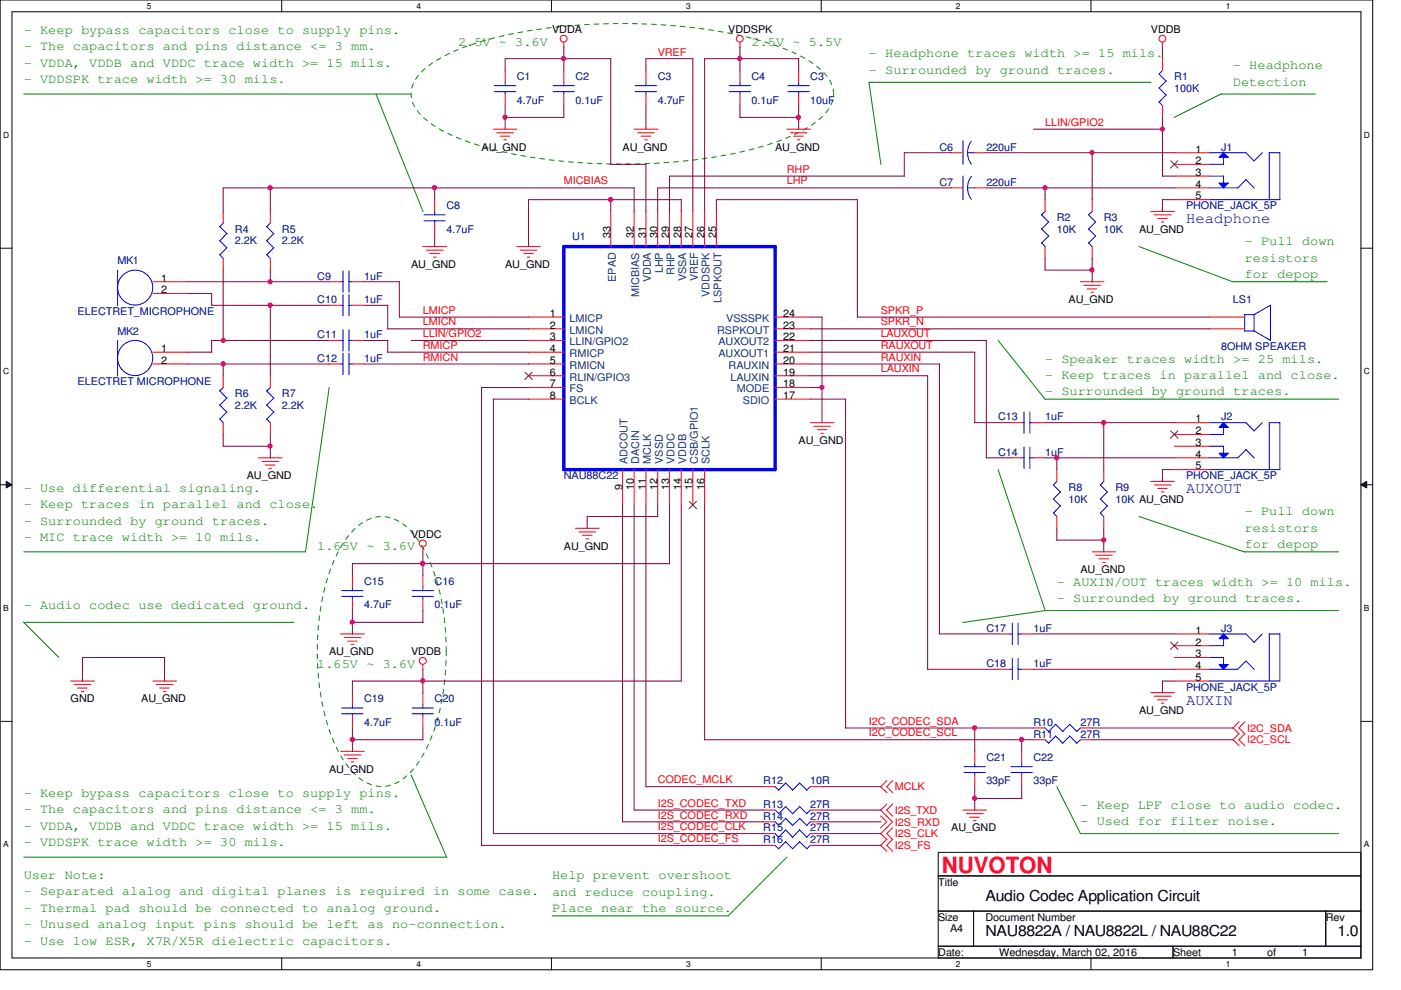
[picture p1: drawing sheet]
<svg xmlns="http://www.w3.org/2000/svg" width="297mm" height="210mm" viewBox="0 0 297 210" stroke-linecap="round" stroke-linejoin="round" font-family="sans-serif">
<path d="M0 0h291v205.6h-291zM2.5 2.5h286v200.6h-286z" fill="none" stroke="#000" stroke-width=".21"/>
<g fill="#fff">
<path d="M31.1 .3h1v2h-1z"/>
<path d="M31.1 203.4h1v2h-1z"/>
</g>
<path d="M59.7 0v2.5M59.7 203.1v2.5" fill="none" stroke="#000" stroke-width=".21"/>
<g fill="#fff">
<path d="M88.3 .3h1v2h-1z"/>
<path d="M88.3 203.4h1v2h-1z"/>
</g>
<path d="M116.9 0v2.5M116.9 203.1v2.5" fill="none" stroke="#000" stroke-width=".21"/>
<g fill="#fff">
<path d="M145.5 .3h1v2h-1z"/>
<path d="M145.5 203.4h1v2h-1z"/>
</g>
<path d="M174.1 0v2.5M174.1 203.1v2.5" fill="none" stroke="#000" stroke-width=".21"/>
<g fill="#fff">
<path d="M202.7 .3h1v2h-1z"/>
<path d="M202.7 203.4h1v2h-1z"/>
</g>
<path d="M231.3 0v2.5M231.3 203.1v2.5" fill="none" stroke="#000" stroke-width=".21"/>
<g fill="#fff">
<path d="M259.9 .3h1v2h-1z"/>
<path d="M259.9 203.4h1v2h-1z"/>
<path d="M.7 27.6h1.2v1.9h-1.2z"/>
<path d="M289.2 27.6h1.2v1.9h-1.2z"/>
<path d="M.7 77.7h1.2v2h-1.2z"/>
<path d="M289.2 77.7h1.2v2h-1.2z"/>
</g>
<path d="M0 52.6h2.5M288.5 52.6h2.5" fill="none" stroke="#000" stroke-width=".21"/>
<g fill="#fff">
<path d="M.7 127.8h1.1v2h-1.1z"/>
<path d="M289.2 127.8h1.1v2h-1.1z"/>
</g>
<path d="M0 102.8h2.5M1.3 102.1l1.2 .7-1.2 .7zM288.5 102.8l1.3-.7v1.4zM288.5 102.8h2.5" fill="none" stroke="#000" stroke-width=".21"/>
<path d="M1.3 102.1l1.2 .7-1.2 .7zM288.5 102.8l1.3-.7v1.4z" fill="#000"/>
<g fill="#fff">
<path d="M.7 178h1.1v2h-1.1z"/>
<path d="M289.2 178h1.1v2h-1.1z"/>
</g>
<path d="M0 153h2.5M288.5 153h2.5M198.9 180.7h89.6v22.4h-89.6zM198.9 185.7h89.6M198.9 193.2h89.6M206.4 193.2v7.4M281.1 193.2v7.4M198.9 200.6h89.6M248.7 200.6v2.5" fill="none" stroke="#000" stroke-width=".21"/>
<g fill="none" stroke="#008000" stroke-width=".21">
<path d="M5 19.9h82.2M79.7 19.9l10 25M244 17.4h-59.8l2.6 17.5M258.9 19.9h20M258.9 19.9l-9.9 5M241.5 52.3l19.9 7.5M261.4 59.7h20M211.6 72.2l10 12.5M69.8 82.1l-5 34.9M211.6 99.6l10 29.9M221.6 84.6h62.2M5 117h59.8"/>
<path d="M241.5 109.5l22.4 7.6M263.9 117h19.9M5 131.9l7.5 7.5M5 132h57.3M283.8 129.5h-62.2l-17.5 2.5M87.2 164.3l7.5 17.5-89.7-.1M224.1 166.8l5 10M229.1 176.7h54.7M166.9 181.7l-12.5 12.5h-37.4"/>
</g>
<path d="M89.8 14.8a34.3 34.3 0 0 1 13.8-6.4 121.4 121.4 0 0 1 56.7 0 34.4 34.4 0 0 1 13.8 6.4 6.3 6.3 0 0 1 2.2 7.2 13.2 13.2 0 0 1-6.2 5.7 67.6 67.6 0 0 1-22.8 6.2 122.3 122.3 0 0 1-43.7-2.5 34.4 34.4 0 0 1-13.8-6.4 6.3 6.3 0 0 1-2.2-7.2l.5-1zM75.3 112a7.5 7.5 0 0 1 11.2 0 26.2 26.2 0 0 1 6.4 12.4 55.6 55.6 0 0 1-1.2 31.4 18.6 18.6 0 0 1-7.3 10 7.4 7.4 0 0 1-9.1-1.5 26.2 26.2 0 0 1-6.4-12.4 55.8 55.8 0 0 1 1.3-31.4 22.3 22.3 0 0 1 5.1-8.5z" fill="none" stroke="#008000" stroke-width=".21" stroke-dasharray="1 1 1 1 1 1 1 1"/>
<g fill="none" stroke="#f00" stroke-width=".21">
<path d="M119.5 9v1M136.9 14.9v2.5M136.9 19.9v2.5M156.9 9v1M246.5 9v1M246.5 12.4v2.5M104.6 27.4h5M105.3 28.2h3.6M106 28.9h2.1M106.8 29.6h.6M134.4 27.4h5.1M135.2 28.2h3.5"/>
<path d="M135.9 28.9h2.1M136.7 29.6h.5M166.8 27.4h5M167.6 28.2h3.5M168.3 28.9h2M169.1 29.6h.5M201.7 32.4h2.5M206.7 32.4h2.4M246.5 22.4v2.5M32.4 59.7h7.5M47.3 44.8v2.5M47.3 54.8v2.5"/>
<path d="M57.3 44.8v2.5M57.3 54.8v2.5M69.8 59.7h2.4M74.7 59.7h2.5M89.7 52.3h5M90.4 53h3.5M91.1 53.8h2M91.9 54.5h.6M92.2 42.3v2.5M92.2 47.3v2.5M109.6 52.3h5M110.3 53h3.5"/>
<path d="M111 53.8h2.1M111.8 54.5h.5M129.5 44.8v7.5M134.4 44.8v7.5M136.9 44.8v7.5M139.4 44.8v7.5M141.9 44.8v7.5M144.4 44.8v7.5M146.9 44.8v7.5M149.4 44.8v7.5M151.9 44.8v7.5M221.6 42.3v2.5"/>
<path d="M221.6 52.3v2.5M229.1 59.7h5M231.6 42.3v2.5M231.6 52.3v2.5M244 44.8h5M244.7 45.6h3.6M245.4 46.3h2.1M246.2 47.1h.6M32.4 62.2h7.5M47.3 79.7v2.5M69.8 64.7h2.4M69.8 72.2h2.4"/>
<path d="M74.7 64.7h2.5M74.7 72.2h2.5M112.1 67.2h7.4M112.1 69.7h7.4M112.1 72.2h7.4M112.1 74.7h7.4M112.1 77.2h7.4M112.1 79.7h7.4M164.3 67.2h7.5M164.3 69.7h7.5M164.3 72.2h7.5M164.3 74.7h7.5"/>
<path d="M164.3 77.2h7.5M164.3 79.7h7.5M229.8 60.5h3.5M230.5 61.3h2M231.3 62h.5M256.5 67.2h7.4M256.5 69.7h7.4M47.3 89.6v2.5M54.8 97.1h5M55.5 97.8h3.6M56.3 98.6h2M57.1 99.3h.5"/>
<path d="M112.1 82.2h7.4M112.1 84.6h7.4M132 99.6v7.5M134.4 99.6v7.5M136.9 99.6v7.5M139.4 99.6v7.5M141.9 99.6v7.5M144.4 99.6v7.5M146.9 99.6v7.5M149.4 99.6v7.5M164.3 82.2h7.5M164.3 84.6h7.5"/>
<path d="M171.8 89.6h5M172.5 90.4h3.6M173.3 91.1h2M174 91.9h.6M214.1 89.6h2.5M219.1 89.6h2.5M89.7 116v1.1M122 112h5M122.8 112.8h3.5M123.5 113.5h2M124.2 114.3h.6M231.6 117h5"/>
<path d="M232.3 117.7h3.5M233 118.5h2M233.8 119.3h.5M244 102.1h5M244.7 102.8h3.6M245.4 103.5h2.1M246.2 104.3h.6M72.2 134.4h5.1M73 135.2h3.5M73.7 135.9h2M74.5 136.7h.5M89.7 122v2.5"/>
<path d="M89.7 127v2.5M15 144.4h5M15.7 145.1h3.6M16.4 145.9h2.1M17.2 146.6h.6M32.4 144.4h5M33.1 145.1h3.6M33.9 145.9h2M34.7 146.6h.5M72.2 159.3h5.1M89.7 140.9v1M206.7 159.3v2.5"/>
<path d="M216.6 159.3v2.5M219.1 154.3h2.5M229.1 154.3h2.5M244 146.9h5M244.7 147.6h3.6M245.4 148.4h2.1M246.2 149.1h.6M262.7 153l-1.3 1.3 1.3 1.3M262.7 155.5l-1.3 1.3 1.3 1.3M263.9 153l-1.2 1.3 1.2 1.3M263.9 155.5l-1.2 1.3 1.2 1.3M73 160.1h3.5"/>
<path d="M73.7 160.8h2M74.5 161.5h.5M161.8 171.7h2.5M161.8 179.2h2.5M171.8 171.7h2.5M171.8 179.2h2.5M186.7 173l1.3 1.2-1.3 1.4M188 165.5l-1.3 1.3 1.3 1.3M188 175.5l-1.3 1.2 1.3 1.3M188 177.9l-1.3 1.3 1.3 1.3M188 170.5l-1.3 1.2 2.5 2.5-1.2 1.4M189.3 165.5l-1.3 1.3 1.3 1.3"/>
<path d="M189.3 175.5l-1.3 1.2 1.3 1.3M189.3 177.9l-1.3 1.3 1.3 1.3M189.3 170.5l-1.3 1.2 1.3 1.4M204.2 171.7h5M204.9 172.5h3.5M205.6 173.3h2M206.4 174h.5M206.7 164.3v2.5M216.6 164.3v2.5"/>
<circle cx="119.5" cy="8.2" r=".72"/>
<circle cx="156.8" cy="8.2" r=".72"/>
<circle cx="246.5" cy="8.2" r=".72"/>
<circle cx="89.6" cy="115.2" r=".74"/>
<circle cx="89.6" cy="140.1" r=".74"/>
</g>
<g fill="none" stroke="#00f" stroke-width=".21">
<path d="M134.7 18.2h4.5M134.7 19.4h4.5M136.9 17.4v.8M136.9 19.4v.5M245.7 18.6l1.5 1.6M245.7 15.7l1.5 1.5M246.5 14.9l-.8 .8M247.3 17.1l-1.6 1.6M204.2 29.8v5M205.1 32.4l.3 1.5 .5 .9M205.1 32.4h1.6M205.9 29.9l-.5 .9-.3 1.6"/>
<path d="M245.7 21.6l.8 .8M247.3 20.1l-1.6 1.6M24.9 57.3v7.5M46.6 54l.7 .8M46.6 51l1.5 1.5M46.6 48l1.5 1.5M47.4 47.2l-.8 .8M48.1 52.5l-1.5 1.5M48.1 49.5l-1.5 1.6M56.5 54l.8 .8M56.5 51l1.5 1.5M56.5 48l1.5 1.5"/>
<path d="M57.4 47.2l-.8 .8M58.1 52.5l-1.5 1.5M58.1 49.5l-1.5 1.6M72.2 59.7h.6M72.7 57.4v4.6M74 59.7h.7M74 57.4v4.6M89.9 45.6h4.5M89.9 46.8h4.5M92.2 44.8v.8M92.2 46.8v.5M220.8 51.5l.8 .8"/>
<path d="M220.8 48.5l1.5 1.5M220.8 45.5l1.5 1.6M221.6 44.8l-.8 .8M222.4 50l-1.6 1.5M222.4 47l-1.6 1.6M230.8 51.5l.8 .8M230.8 48.5l1.5 1.5M230.8 45.5l1.5 1.6M231.6 44.8l-.8 .8M232.3 50l-1.5 1.5M232.3 47l-1.5 1.6M72.2 64.7h.6"/>
<path d="M72.2 72.2h.6M72.7 62.4v4.6M72.7 69.9v4.5M74 64.7h.7M74 72.2h.7M74 62.4v4.6M74 69.9v4.5M263.9 66.7v3.5M263.9 70.2h2M265.8 70.1l3.6 2.1M265.9 66.7v3.5M269.4 64.7v7.5"/>
<path d="M269.4 64.7l-3.5 2h-2M46.6 88.8l.7 .8M46.6 85.9l1.5 1.5M46.6 82.8l1.5 1.6M47.4 82.1l-.8 .8M48.1 87.3l-1.5 1.6M48.1 84.4l-1.5 1.5M216.6 89.6h.6M217.1 87.3v4.6M218.3 89.6h.8M218.4 87.3v4.6M87.4 125.2h4.5"/>
<path d="M87.4 126.4h4.5M89.7 124.5v.8M89.7 126.4v.6M221.5 154.3l.8 .8M223.8 153.5l1.5 1.6M223.8 153.6l-1.5 1.5M226.8 153.5l1.5 1.6M226.8 153.6l-1.5 1.5M229.1 154.3l-.8 .8M164.3 179.2l.8 .8M164.3 171.7l.8 .8M166.5 178.4l1.6 1.6"/>
<path d="M166.5 171l1.6 1.5M166.6 178.5l-1.5 1.5M166.6 171l-1.5 1.6M169.5 178.4l1.6 1.6M169.5 171l1.5 1.6 .8-.9M169.5 178.5l-1.5 1.5M169.5 171l-1.5 1.6M171.8 179.2l-.8 .8M204.4 162.6h4.5M204.4 163.8h4.5M206.7 161.8v.8M206.7 163.7v.6"/>
<path d="M214.3 162.6h4.6M214.3 163.8h4.6M216.6 161.8v.8M216.6 163.7v.6"/>
<circle cx="28.7" cy="61" r="3.7"/>
</g>
<path d="M119.5 52.3h44.8v47.3h-44.8z" fill="none" stroke="#00f" stroke-width=".72"/>
<path d="M111.3 78.9l1.6 1.6M112.8 78.9l-1.6 1.6M146.1 106.3l1.6 1.6M147.7 106.3l-1.6 1.6" fill="none" stroke="#804000" stroke-width=".21"/>
<path d="M258.4 33.4l1-1 1 1z" fill="#00f"/>
<path d="M258.4 33.4l1-1 1 1z" fill="none" stroke="#00f" stroke-width=".21"/>
<path d="M258.4 38.8h2l-1 1z" fill="#00f"/>
<g fill="none" stroke="#00f" stroke-width=".21">
<path d="M104.8 18.2h4.5M104.8 19.4h4.5M107.1 17.4v.8M107.1 19.4v.5M204.2 37.3v5M205.1 39.8l.3 1.6 .5 .8M205.1 39.8h1.6M205.9 37.4l-.5 .9-.3 1.5M256.4 32.4h7.8M256.4 37.3h3v1.5M256.4 34.8h3M258.4 38.8h2l-1 1z"/>
<path d="M259.4 33.4v1.5M264.1 32.3l1.8 1.8M264.2 38.1l1.7 1.8M264.2 38.1l-1.8 1.7h-6M267.6 32.4l-1.8 1.8M269.1 32.4h2.3M269.1 32.4v10M271.4 32.3v10h-15M72.2 77.2h.6M72.7 74.9v4.5M74 77.2h.7M74 74.9v4.5"/>
<path d="M56.5 88.8l.8 .8M56.5 85.9l1.5 1.5M56.5 82.8l1.5 1.6M57.4 82.1l-.8 .8M58.1 87.3l-1.5 1.6M58.1 84.4l-1.5 1.5M216.6 97.1h.6M217.1 94.8v4.5M218.3 97.1h.8M218.4 94.8v4.5M233.3 108.8l.7 .7M233.3 105.7l1.5 1.6"/>
<path d="M233.3 102.8l1.5 1.5M234.1 102l-.8 .8M234.8 107.2l-1.5 1.6M234.8 104.3l-1.5 1.5M72.4 125.2h4.6M72.4 126.4h4.6M74.7 124.5v.8M74.7 126.4v.6M214.1 134.4h.6M214.6 132.1v4.6M215.8 134.4h.8M215.9 132.1v4.6"/>
<path d="M72.4 150.1h4.6M72.4 151.3h4.6M74.7 149.4v.8M74.7 151.3v.5M221.5 156.8l.8 .8M223.8 156l1.5 1.6M223.8 156.1l-1.5 1.5M226.8 156l1.5 1.6M226.8 156.1l-1.5 1.5M229.1 156.8l-.8 .8M164.3 174.2l.8 .8M164.3 166.8l.8 .7"/>
<path d="M164.3 176.7l.8 .8M166.5 173.5l1.6 1.5M166.5 166l1.6 1.5M166.5 175.9l1.6 1.6M166.6 173.5l-1.5 1.5M166.6 166l-1.5 1.6M166.6 176l-1.5 1.5M169.5 173.5l1.5 1.5 .8-.8M169.5 166l1.6 1.5M169.5 175.9l1.6 1.6M169.5 173.5l-1.5 1.5M169.5 166l-1.5 1.6"/>
<path d="M169.5 176l-1.5 1.5M171.8 166.8l-.8 .8M171.8 176.7l-.8 .8"/>
</g>
<g fill="none" stroke="#f00" stroke-width=".21">
<path d="M107.1 14.9v2.5M107.1 19.9v2.5M201.7 39.8h2.5M206.7 39.8h2.4M249 32.4h7.5M249 34.8h7.5M249 37.3h7.5M249 39.8h7.5M249 42.3h7.5M57.3 79.7v2.5M69.8 77.2h2.4M74.7 77.2h2.5"/>
<path d="M57.3 89.6v2.5M214.1 97.1h2.5M219.1 97.1h2.5M234 99.6v2.5M234 109.5v2.5M74.7 122v2.5M74.7 127v2.5M211.6 134.4h2.5M216.6 134.4h2.5M74.7 146.9v2.5M74.7 151.8v2.5M219.1 156.8h2.5"/>
<path d="M229.1 156.8h2.5M161.8 174.2h2.5M161.8 166.8h2.5M161.8 176.7h2.5M171.8 174.2h2.5M171.8 166.8h2.5M171.8 176.7h2.5"/>
</g>
<path d="M248.2 34.1l1.6 1.5M249.7 34.1l-1.5 1.5" fill="none" stroke="#804000" stroke-width=".21"/>
<path d="M259.4 134.4l1 1h-2z" fill="#00f"/>
<path d="M259.4 134.4l1 1h-2z" fill="none" stroke="#00f" stroke-width=".21"/>
<path d="M258.4 140.9h2l-1 1z" fill="#00f"/>
<g fill="none" stroke="#00f" stroke-width=".21">
<path d="M117.3 18.2h4.5M117.3 19.4h4.5M119.5 17.4v.8M119.5 19.4v.5M223.3 108.8l.8 .7M223.3 105.7l1.5 1.6M223.3 102.8l1.5 1.5M224.1 102l-.8 .8M224.9 107.2l-1.6 1.6M224.9 104.3l-1.6 1.5M256.4 134.4h7.8M256.4 139.4h3"/>
<path d="M256.4 136.9h3M259.4 135.4v1.5M259.4 139.4v1.5M264.1 134.4l1.8 1.8M267.6 134.4l-1.8 1.8M269.1 134.4h2.3M269.1 134.4v10M271.4 134.4v10h-15M256.4 141.9h6l1.8-1.8 1.7 1.8M258.4 140.9h2l-1 1z"/>
</g>
<path d="M119.5 14.9v2.5M119.5 19.9v2.5M224.1 99.6v2.5M224.1 109.5v2.5M249 134.4h7.5M249 136.9h7.5M249 139.4h7.5M249 141.9h7.5M249 144.4h7.5" fill="none" stroke="#f00" stroke-width=".21"/>
<path d="M248.2 136.1l1.6 1.6M249.7 136.1l-1.5 1.6" fill="none" stroke="#804000" stroke-width=".21"/>
<path d="M259.4 89.6l1 1h-2z" fill="#00f"/>
<path d="M259.4 89.6l1 1h-2z" fill="none" stroke="#00f" stroke-width=".21"/>
<path d="M258.4 96.1h2l-1 1z" fill="#00f"/>
<g fill="none" stroke="#00f" stroke-width=".21">
<path d="M154.6 18.2h4.5M154.6 19.4h4.5M156.9 17.4v.8M156.9 19.4v.5M167 18.2h4.6M167 19.4h4.6M169.3 17.4v.8M169.3 19.4v.5M24.9 72.2v7.5M256.4 89.6h7.8M256.4 94.6h3M256.4 92.1h3"/>
<path d="M258.4 96.1h2l-1 1zM259.4 90.6v1.6M259.4 94.6v1.5M264.1 89.6l1.7 1.8 1.8-1.8M264.2 95.3l1.7 1.8M264.2 95.3l-1.8 1.8h-6M269.1 89.6h2.3M269.1 89.6v10M271.4 89.6v10h-15M214.6 139.6v4.5M215.9 139.6v4.5M87.4 150.1h4.5"/>
<path d="M87.4 151.3h4.5M89.7 149.4v.8M89.7 151.3v.5M214.1 141.9h.6M215.8 141.9h.8"/>
<circle cx="28.7" cy="75.9" r="3.7"/>
</g>
<g fill="none" stroke="#f00" stroke-width=".21">
<path d="M156.9 14.9v2.5M156.9 19.9v2.5M169.3 14.9v2.5M169.3 19.9v2.5M32.4 74.7h7.5M32.4 77.2h7.5M249 89.6h7.5M249 92.1h7.5M249 94.6h7.5M249 97.1h7.5M249 99.6h7.5M89.7 146.9v2.5"/>
<path d="M89.7 151.8v2.5M211.6 141.9h2.5M216.6 141.9h2.5"/>
</g>
<path d="M248.2 91.4l1.6 1.5M249.7 91.4l-1.5 1.5" fill="none" stroke="#804000" stroke-width=".21"/>
<g fill="none" stroke="#800040" stroke-width=".21">
<path d="M119.5 9.9v5.1M129.5 12.4v22.5M129.5 12.4h-22.4v2.6M136.9 12.4h10v32.5M136.9 12.4v2.6M156.9 9.9v5.1M169.3 15l.1-2.6h-20v32.5M246.5 9.9v2.6M57.3 39.8v5.1M92.2 39.8v2.6M107.1 22.4v5M107.1 24.9h12.5"/>
<path d="M119.5 22.4v2.5M129.5 34.8h7.5l-.1 10.1M136.9 22.4v5M156.9 22.4v2.5h12.5M169.3 22.4v5M191.8 37.3h-49.9v7.6M201.7 32.4h-10v5M201.7 39.8h-62.3v5.1M209.1 39.8h39.9M209.1 32.4h39.9M219.1 27.4h27.4M221.6 39.8v2.6"/>
<path d="M231.6 32.4v10M246.5 24.9v12.5M246.5 37.3h2.5M39.9 59.7h29.9M47.3 44.9v-5.1h87.2l-.1 5.1M47.3 57.3v14.9M57.3 57.3v2.5M77.2 59.7h7.5M84.7 59.7v7.6M92.2 49.8v2.5M129.5 42.3v2.6M144.4 42.3v2.6"/>
<path d="M144.5 42.3h-32.4v10M181.8 42.3v25M181.8 42.3h-29.9v2.6M221.6 54.8v2.5h10M231.6 54.8v5M246.4 42.3h2.6M246.5 42.3v2.6M39.9 77.2h29.9M39.9 62.2h5v2.6M39.9 74.7h5M44.9 64.7h24.9M47.3 77.2v2.5"/>
<path d="M57.3 64.7v15M69.8 72.2h-24.9v2.5M77.2 64.7h5M77.2 77.2h34.9M77.2 72.2h5M82.2 74.7h29.9M82.2 64.7v5.1M82.2 72.2v2.5M82.2 69.7h29.9M84.7 67.2h27.4M87.2 72.2h24.9M171.8 77.2h27.4v57.3"/>
<path d="M171.8 74.7h34.9M171.8 72.2h37.4M171.8 67.2h2.5M171.8 69.7h84.7M171.8 79.7h24.9v62.2M174.3 67.2v22.5M181.8 67.2h74.7M206.7 74.7v15M209.1 72.2v24.9M47.3 92.1v2.6M47.3 94.6h10.1M57.3 92.1v5"/>
<path d="M102.1 82.1v97.1h59.7M102.1 82.2h10M104.6 84.6h7.5M104.6 84.6v92.1h57.2M171.8 84.6h7.5M171.8 82.2h2.5M179.3 84.6v69.8M206.7 89.6h7.5M209.1 97.1h5.1M221.6 97.1h27.4M221.6 89.6h27.4M224.1 97.1v2.5"/>
<path d="M234 89.6v10M246.4 99.6h2.6M246.5 99.6v2.5M89.7 117v5M132 107.1v67.2M134.4 107.1v64.7M136.9 107.1v59.7M139.4 107.1v2.5M139.5 109.5h-15v2.6M141.9 107.1v12.4M142 119.5h-67.3v2.5M144.4 107.1v37.3"/>
<path d="M149.4 107.1v49.8M224.1 112v2.6M224.1 114.5h10M234 112v5.1M34.9 139.4v5M34.9 139.4h-17.4v5M74.7 132h15M74.7 129.5v5M89.7 129.5v2.5M199.2 134.4h12.5M219.1 134.4h29.9M74.7 156.8h15"/>
<path d="M74.7 154.3v5M89.7 141.9v5M89.7 154.3v2.6M144.5 144.4h-69.8v2.5M149.4 156.8h69.8M179.3 154.3h39.9M196.7 141.9h15M206.7 154.3v5M216.6 156.8v2.5M219.1 141.9h29.9M231.6 156.8h29.8M231.6 154.3h29.8"/>
<path d="M246.4 144.4h2.6M246.5 144.4v2.5M132 174.2h29.9M134.4 171.7h27.5M136.9 166.8h25M174.3 174.2h12.5M174.3 171.7h12.5M174.3 176.7h12.5M174.3 166.8h12.5M174.3 179.2h12.5M206.7 169.3h10M206.7 166.8v5"/>
<path d="M216.6 166.8v2.5"/>
</g>
<circle cx="246.4" cy="27.4" r=".48" fill="#f0f"/>
<circle cx="246.4" cy="27.4" r=".48" fill="none" stroke="#f0f" stroke-width=".21"/>
<circle cx="174.3" cy="82.1" r=".48" fill="#f0f"/>
<circle cx="174.3" cy="82.1" r=".48" fill="none" stroke="#f0f" stroke-width=".21"/>
<circle cx="89.6" cy="119.5" r=".48" fill="#f0f"/>
<circle cx="89.6" cy="119.5" r=".48" fill="none" stroke="#f0f" stroke-width=".21"/>
<circle cx="231.5" cy="57.2" r=".47" fill="#f0f"/>
<circle cx="231.5" cy="57.2" r=".47" fill="none" stroke="#f0f" stroke-width=".21"/>
<circle cx="107" cy="24.9" r=".48" fill="#f0f"/>
<circle cx="107" cy="24.9" r=".48" fill="none" stroke="#f0f" stroke-width=".21"/>
<circle cx="234" cy="89.6" r=".48" fill="#f0f"/>
<circle cx="234" cy="89.6" r=".48" fill="none" stroke="#f0f" stroke-width=".21"/>
<circle cx="156.8" cy="12.4" r=".48" fill="#f0f"/>
<circle cx="156.8" cy="12.4" r=".48" fill="none" stroke="#f0f" stroke-width=".21"/>
<circle cx="57.3" cy="59.7" r=".47" fill="#f0f"/>
<circle cx="57.3" cy="59.7" r=".47" fill="none" stroke="#f0f" stroke-width=".21"/>
<circle cx="224.1" cy="97.1" r=".48" fill="#f0f"/>
<circle cx="224.1" cy="97.1" r=".48" fill="none" stroke="#f0f" stroke-width=".21"/>
<circle cx="206.6" cy="169.2" r=".47" fill="#f0f"/>
<circle cx="206.6" cy="169.2" r=".47" fill="none" stroke="#f0f" stroke-width=".21"/>
<circle cx="234" cy="114.5" r=".48" fill="#f0f"/>
<circle cx="234" cy="114.5" r=".48" fill="none" stroke="#f0f" stroke-width=".21"/>
<circle cx="57.3" cy="39.8" r=".48" fill="#f0f"/>
<circle cx="57.3" cy="39.8" r=".48" fill="none" stroke="#f0f" stroke-width=".21"/>
<circle cx="47.3" cy="72.2" r=".47" fill="#f0f"/>
<circle cx="47.3" cy="72.2" r=".47" fill="none" stroke="#f0f" stroke-width=".21"/>
<circle cx="57.3" cy="64.7" r=".48" fill="#f0f"/>
<circle cx="57.3" cy="64.7" r=".48" fill="none" stroke="#f0f" stroke-width=".21"/>
<circle cx="89.6" cy="144.4" r=".48" fill="#f0f"/>
<circle cx="89.6" cy="144.4" r=".48" fill="none" stroke="#f0f" stroke-width=".21"/>
<circle cx="206.6" cy="154.3" r=".48" fill="#f0f"/>
<circle cx="206.6" cy="154.3" r=".48" fill="none" stroke="#f0f" stroke-width=".21"/>
<circle cx="129.5" cy="42.3" r=".49" fill="#f0f"/>
<circle cx="129.5" cy="42.3" r=".49" fill="none" stroke="#f0f" stroke-width=".21"/>
<circle cx="74.7" cy="131.9" r=".48" fill="#f0f"/>
<circle cx="74.7" cy="131.9" r=".48" fill="none" stroke="#f0f" stroke-width=".21"/>
<circle cx="57.3" cy="94.6" r=".47" fill="#f0f"/>
<circle cx="57.3" cy="94.6" r=".47" fill="none" stroke="#f0f" stroke-width=".21"/>
<circle cx="74.7" cy="156.8" r=".48" fill="#f0f"/>
<circle cx="74.7" cy="156.8" r=".48" fill="none" stroke="#f0f" stroke-width=".21"/>
<circle cx="231.5" cy="32.3" r=".47" fill="#f0f"/>
<circle cx="231.5" cy="32.3" r=".47" fill="none" stroke="#f0f" stroke-width=".21"/>
<circle cx="216.6" cy="156.8" r=".48" fill="#f0f"/>
<circle cx="216.6" cy="156.8" r=".48" fill="none" stroke="#f0f" stroke-width=".21"/>
<circle cx="92.1" cy="39.8" r=".49" fill="#f0f"/>
<circle cx="92.1" cy="39.8" r=".49" fill="none" stroke="#f0f" stroke-width=".21"/>
<circle cx="169.3" cy="24.9" r=".48" fill="#f0f"/>
<circle cx="169.3" cy="24.9" r=".48" fill="none" stroke="#f0f" stroke-width=".21"/>
<circle cx="221.6" cy="39.8" r=".48" fill="#f0f"/>
<circle cx="221.6" cy="39.8" r=".48" fill="none" stroke="#f0f" stroke-width=".21"/>
<circle cx="47.3" cy="77.1" r=".48" fill="#f0f"/>
<circle cx="47.3" cy="77.1" r=".48" fill="none" stroke="#f0f" stroke-width=".21"/>
<circle cx="119.5" cy="12.4" r=".48" fill="#f0f"/>
<circle cx="119.5" cy="12.4" r=".48" fill="none" stroke="#f0f" stroke-width=".21"/>
<text font-size="4.7" fill="#f00" x="199.7" y="185.1">NUVOTON</text>
<g font-size="3.2" fill="#000080">
<text x="251.5" y="47.4">Headphone</text>
<text x="251.5" y="104.6">AUXOUT</text>
<text x="251.5" y="149.4">AUXIN</text>
</g>
<g font-size="3.2">
<text x="208.9" y="191.1">Audio Codec Application Circuit</text>
<text x="208.9" y="198.5">NAU8822A / NAU8822L / NAU88C22</text>
<text x="283.6" y="198.5">1.0</text>
</g>
<g font-size="2.8" fill="#008000">
<text x="5" y="7.2">- Keep bypass capacitors close to supply pins.</text>
<text x="5" y="10.7">- The capacitors and pins distance &lt;= 3 mm.</text>
<text x="97.1" y="9.7">2.5V ~ 3.6V</text>
<text x="159.3" y="9.7">2.5V ~ 5.5V</text>
<text x="5" y="14.1">- VDDA, VDDB and VDDC trace width &gt;= 15 mils.</text>
<text x="5" y="17.6">- VDDSPK trace width &gt;= 30 mils.</text>
<text x="184.2" y="12.1">- Headphone traces width &gt;= 15 mils.</text>
<text x="184.2" y="15.7">- Surrounded by ground traces.</text>
<text x="261.4" y="14.6">- Headphone</text>
<text x="261.4" y="18.2">Detection</text>
<text x="263.9" y="52">- Pull down</text>
<text x="263.9" y="55.5">resistors</text>
<text x="263.9" y="58.9">for depop</text>
<text x="221.6" y="76.9">- Speaker traces width &gt;= 25 mils.</text>
<text x="221.6" y="80.3">- Keep traces in parallel and close.</text>
<text x="221.6" y="83.8">- Surrounded by ground traces.</text>
<text x="5" y="104.3">- Use differential signaling.</text>
<text x="5" y="107.7">- Keep traces in parallel and close.</text>
<text x="5" y="111.2">- Surrounded by ground traces.</text>
<text x="263.9" y="109.3">- Pull down</text>
<text x="263.9" y="112.7">resistors</text>
<text x="5" y="114.7">- MIC trace width &gt;= 10 mils.</text>
<text x="67.3" y="116.7">1.65V ~ 3.6V</text>
<text x="263.9" y="116.2">for depop</text>
<text x="224.1" y="124.2">- AUXIN/OUT traces width &gt;= 10 mils.</text>
<text x="5" y="129.2">- Audio codec use dedicated ground.</text>
<text x="224.1" y="127.7">- Surrounded by ground traces.</text>
<text x="67.3" y="141.6">1.65V ~ 3.6V</text>
<text x="5" y="169">- Keep bypass capacitors close to supply pins.</text>
<text x="5" y="172.5">- The capacitors and pins distance &lt;= 3 mm.</text>
<text x="229.1" y="171.5">- Keep LPF close to audio codec.</text>
<text x="5" y="175.9">- VDDA, VDDB and VDDC trace width &gt;= 15 mils.</text>
<text x="5" y="179.4">- VDDSPK trace width &gt;= 30 mils.</text>
<text x="229.1" y="175">- Used for filter noise.</text>
<text x="5" y="186.4">User Note:</text>
<text x="5" y="189.9">- Separated alalog and digital planes is required in some case.</text>
<text x="117" y="186.4">Help prevent overshoot</text>
<text x="117" y="189.9">and reduce coupling.</text>
<text x="5" y="193.3">- Thermal pad should be connected to analog ground.</text>
<text x="5" y="196.8">- Unused analog input pins should be left as no-connection.</text>
<text x="117" y="193.4">Place near the source.</text>
<text x="5" y="200.3">- Use low ESR, X7R/X5R dielectric capacitors.</text>
</g>
<g font-size="2.2">
<text x="117" y="7">VDDA</text>
<text x="154.4" y="7">VDDSPK</text>
<text x="244" y="7">VDDB</text>
<text x="102.1" y="31.9">AU_GND</text>
<text x="132" y="31.9">AU_GND</text>
<text x="164.3" y="31.9">AU_GND</text>
<text x="253.4" y="32.3">1</text>
<text x="253.4" y="34.8">2</text>
<text x="253.4" y="37.3">3</text>
<text x="253.4" y="39.8">4</text>
<text x="253.4" y="42.3">5</text>
<text x="129.5" y="50.5" transform="rotate(-90 129.5 50.5)">33</text>
<text x="134.4" y="50.5" transform="rotate(-90 134.4 50.5)">32</text>
<text x="136.9" y="50.5" transform="rotate(-90 136.9 50.5)">31</text>
<text x="139.4" y="50.5" transform="rotate(-90 139.4 50.5)">30</text>
<text x="141.9" y="50.5" transform="rotate(-90 141.9 50.5)">29</text>
<text x="144.4" y="50.5" transform="rotate(-90 144.4 50.5)">28</text>
<text x="146.9" y="50.5" transform="rotate(-90 146.9 50.5)">27</text>
<text x="149.3" y="50.5" transform="rotate(-90 149.3 50.5)">26</text>
<text x="151.8" y="50.5" transform="rotate(-90 151.8 50.5)">25</text>
<text x="241.5" y="49.3">AU_GND</text>
<text x="34.2" y="59.7">1</text>
<text x="87.2" y="56.8">AU_GND</text>
<text x="107.1" y="56.8">AU_GND</text>
<text x="34.2" y="62.2">2</text>
<text x="226.6" y="64.3">AU_GND</text>
<text x="116.5" y="67.2">1</text>
<text x="116.5" y="69.7">2</text>
<text x="166.1" y="67.2">24</text>
<text x="166.1" y="69.7">23</text>
<text x="34.2" y="74.6">1</text>
<text x="34.2" y="77.1">2</text>
<text x="116.5" y="72.1">3</text>
<text x="116.5" y="74.6">4</text>
<text x="116.5" y="77.1">5</text>
<text x="166.1" y="72.1">22</text>
<text x="166.1" y="74.6">21</text>
<text x="166.1" y="77.1">20</text>
<text x="116.5" y="79.6">6</text>
<text x="116.5" y="82.1">7</text>
<text x="166.1" y="79.6">19</text>
<text x="166.1" y="82.1">18</text>
<text x="116.5" y="84.6">8</text>
<text x="166.1" y="84.6">17</text>
<text x="253.4" y="89.6">1</text>
<text x="169.3" y="94.1">AU_GND</text>
<text x="253.4" y="92.1">2</text>
<text x="253.4" y="94.6">3</text>
<text x="52.3" y="101.6">AU_GND</text>
<text x="253.4" y="97">4</text>
<text x="253.4" y="99.5">5</text>
<text x="131.9" y="103.9" transform="rotate(-90 131.9 103.9)">9</text>
<text x="134.4" y="103.9" transform="rotate(-90 134.4 103.9)">10</text>
<text x="136.9" y="103.9" transform="rotate(-90 136.9 103.9)">11</text>
<text x="139.4" y="103.9" transform="rotate(-90 139.4 103.9)">12</text>
<text x="141.9" y="103.9" transform="rotate(-90 141.9 103.9)">13</text>
<text x="144.4" y="103.9" transform="rotate(-90 144.4 103.9)">14</text>
<text x="146.9" y="103.9" transform="rotate(-90 146.9 103.9)">15</text>
<text x="149.3" y="103.9" transform="rotate(-90 149.3 103.9)">16</text>
<text x="87.2" y="114">VDDC</text>
<text x="119.5" y="116.5">AU_GND</text>
<text x="229.1" y="121.5">AU_GND</text>
<text x="253.4" y="134.4">1</text>
<text x="253.4" y="136.9">2</text>
<text x="69.8" y="138.9">AU_GND</text>
<text x="87.2" y="138.9">VDDB</text>
<text x="253.4" y="139.4">3</text>
<text x="253.4" y="141.9">4</text>
<text x="15" y="148.9">GND</text>
<text x="29.9" y="148.9">AU_GND</text>
<text x="253.4" y="144.4">5</text>
<text x="241.5" y="151.4">AU_GND</text>
<text x="69.8" y="163.8">AU_GND</text>
<text x="201.7" y="176.3">AU_GND</text>
<text x="198.9" y="187.7">Title</text>
<text x="198.9" y="195.2">Size</text>
<text x="201.4" y="197.7">A4</text>
<text x="208.9" y="195.2">Document Number</text>
<text x="281.1" y="195.2">Rev</text>
<text x="198.9" y="202.6">Date:</text>
<text x="211.9" y="202.6">Wednesday, March 02, 2016</text>
<text x="248.7" y="202.6">Sheet</text>
<text x="261.2" y="202.6">1</text>
<text x="268.6" y="202.6">of</text>
<text x="276.1" y="202.6">1</text>
</g>
<g font-size="2.2" fill="#f00">
<text x="139.4" y="11.8">VREF</text>
<text x="221.6" y="26.7">LLIN/GPIO2</text>
<text x="119.5" y="39.1">MICBIAS</text>
<text x="166.8" y="39.1">LHP</text>
<text x="166.8" y="36.7">RHP</text>
<text x="89.7" y="71.5">LLIN/GPIO2</text>
<text x="89.7" y="69">LMICN</text>
<text x="89.7" y="66.5">LMICP</text>
<text x="186.7" y="69">SPKR_N</text>
<text x="186.7" y="66.5">SPKR_P</text>
<text x="186.7" y="71.5">LAUXOUT</text>
<text x="89.7" y="74">RMICP</text>
<text x="89.7" y="76.5">RMICN</text>
<text x="186.7" y="76.5">RAUXIN</text>
<text x="186.7" y="74">RAUXOUT</text>
<text x="186.7" y="79">LAUXIN</text>
<text x="184.2" y="153.6">I2C_CODEC_SDA</text>
<text x="264.4" y="155.1">I2C_SDA</text>
<text x="184.2" y="156.1">I2C_CODEC_SCL</text>
<text x="264.4" y="157.6">I2C_SCL</text>
<text x="139.4" y="166.1">CODEC_MCLK</text>
<text x="189.7" y="167.6">MCLK</text>
<text x="139.4" y="173.6">I2S_CODEC_RXD</text>
<text x="139.4" y="171.1">I2S_CODEC_TXD</text>
<text x="189.7" y="172.6">I2S_TXD</text>
<text x="139.4" y="178.5">I2S_CODEC_FS</text>
<text x="139.4" y="176">I2S_CODEC_CLK</text>
<text x="189.7" y="177.5">I2S_CLK</text>
<text x="189.7" y="175">I2S_RXD</text>
<text x="189.7" y="180">I2S_FS</text>
</g>
<g font-size="2.2" fill="#000080">
<text x="109.6" y="17">C1</text>
<text x="122" y="17">C2</text>
<text x="139.4" y="17">C3</text>
<text x="159.3" y="17">C4</text>
<text x="171.8" y="17">C3</text>
<text x="249" y="17">R1</text>
<text x="109.6" y="22">4.7uF</text>
<text x="122" y="22">0.1uF</text>
<text x="139.4" y="22">4.7uF</text>
<text x="159.3" y="22">0.1uF</text>
<text x="171.8" y="22">10uF</text>
<text x="249" y="19.5">100K</text>
<text x="199.2" y="31.9">C6</text>
<text x="209.1" y="31.9">220uF</text>
<text x="258.9" y="31.9">J1</text>
<text x="199.2" y="39.4">C7</text>
<text x="209.1" y="39.4">220uF</text>
<text x="94.7" y="44.4">C8</text>
<text x="224.1" y="46.9">R2</text>
<text x="234" y="46.9">R3</text>
<text x="251.5" y="44.4">PHONE_JACK_5P</text>
<text x="49.8" y="49.3">R4</text>
<text x="49.8" y="51.8">2.2K</text>
<text x="59.8" y="49.3">R5</text>
<text x="59.8" y="51.8">2.2K</text>
<text x="94.7" y="49.3">4.7uF</text>
<text x="121.3" y="50.8">U1</text>
<text x="224.1" y="49.3">10K</text>
<text x="234" y="49.3">10K</text>
<text x="24.9" y="56">MK1</text>
<text x="67.3" y="59.3">C9</text>
<text x="77.2" y="59.3">1uF</text>
<text x="67.3" y="64.3">C10</text>
<text x="77.2" y="64.3">1uF</text>
<text x="261.4" y="64.3">LS1</text>
<text x="16.5" y="66.8">ELECTRET_MICROPHONE</text>
<text x="24.9" y="71">MK2</text>
<text x="67.3" y="71.8">C11</text>
<text x="77.2" y="71.8">1uF</text>
<text x="67.3" y="76.7">C12</text>
<text x="77.2" y="76.7">1uF</text>
<text x="258.9" y="74.2">8OHM SPEAKER</text>
<text x="16.5" y="81.7">ELECTRET MICROPHONE</text>
<text x="49.8" y="84.2">R6</text>
<text x="49.8" y="86.7">2.2K</text>
<text x="59.8" y="84.2">R7</text>
<text x="59.8" y="86.7">2.2K</text>
<text x="211.6" y="89.2">C13</text>
<text x="221.6" y="89.2">1uF</text>
<text x="258.9" y="89.2">J2</text>
<text x="119.5" y="101.6">NAU88C22</text>
<text x="211.6" y="96.6">C14</text>
<text x="221.6" y="96.6">1uF</text>
<text x="251.5" y="101.6">PHONE_JACK_5P</text>
<text x="226.6" y="104.1">R8</text>
<text x="226.6" y="106.6">10K</text>
<text x="236.5" y="104.1">R9</text>
<text x="236.5" y="106.6">10K AU_GND</text>
<text x="77.2" y="124">C15</text>
<text x="92.2" y="124">C16</text>
<text x="77.2" y="129">4.7uF</text>
<text x="92.2" y="129">0.1uF</text>
<text x="209.1" y="134">C17</text>
<text x="219.1" y="134">1uF</text>
<text x="258.9" y="134">J3</text>
<text x="209.1" y="141.4">C18</text>
<text x="219.1" y="141.4">1uF</text>
<text x="77.2" y="148.9">C19</text>
<text x="92.2" y="148.9">C20</text>
<text x="251.5" y="146.4">PHONE_JACK_5P</text>
<text x="77.2" y="153.9">4.7uF</text>
<text x="92.2" y="153.9">0.1uF</text>
<text x="219.1" y="153.9">R10</text>
<text x="229.1" y="153.9">27R</text>
<text x="209.1" y="161.3">C21</text>
<text x="219.1" y="161.3">C22</text>
<text x="219.1" y="156.4">R11</text>
<text x="229.1" y="156.4">27R</text>
<text x="161.8" y="166.3">R12</text>
<text x="171.8" y="166.3">10R</text>
<text x="209.1" y="166.3">33pF</text>
<text x="219.1" y="166.3">33pF</text>
<text x="161.8" y="171.3">R13</text>
<text x="161.8" y="173.8">R14</text>
<text x="171.8" y="171.3">27R</text>
<text x="171.8" y="173.8">27R</text>
<text x="161.8" y="178.8">R16</text>
<text x="161.8" y="176.3">R15</text>
<text x="171.8" y="178.8">27R</text>
<text x="171.8" y="176.3">27R</text>
</g>
<g font-size="2.2" fill="#004080">
<text x="130.6" y="59.7" transform="rotate(-90 130.6 59.7)">EPAD</text>
<text x="138" y="59.9" transform="rotate(-90 138 59.9)">VDDA</text>
<text x="140.5" y="58" transform="rotate(-90 140.5 58)">LHP</text>
<text x="143" y="58.3" transform="rotate(-90 143 58.3)">RHP</text>
<text x="145.5" y="59.6" transform="rotate(-90 145.5 59.6)">VSSA</text>
<text x="148" y="59.6" transform="rotate(-90 148 59.6)">VREF</text>
<text x="135.5" y="62.9" transform="rotate(-90 135.5 62.9)">MICBIAS</text>
<text x="150.4" y="62.9" transform="rotate(-90 150.4 62.9)">VDDSPK</text>
<text x="152.9" y="64.2" transform="rotate(-90 152.9 64.2)">LSPKOUT</text>
<text x="120.8" y="68.2">LMICP</text>
<text x="120.8" y="70.7">LMICN</text>
<text x="152.1" y="70.7">RSPKOUT</text>
<text x="154" y="68.2">VSSSPK</text>
<text x="120.8" y="73.2">LLIN/GPIO2</text>
<text x="120.8" y="75.7">RMICP</text>
<text x="152.3" y="73.2">AUXOUT2</text>
<text x="152.3" y="75.7">AUXOUT1</text>
<text x="120.8" y="78.2">RMICN</text>
<text x="120.8" y="80.7">RLIN/GPIO3</text>
<text x="120.8" y="83.2">FS</text>
<text x="154.5" y="78.2">RAUXIN</text>
<text x="154.9" y="80.7">LAUXIN</text>
<text x="156.2" y="83.2">MODE</text>
<text x="120.8" y="85.6">BCLK</text>
<text x="157.5" y="85.6">SDIO</text>
<text x="133.1" y="98.3" transform="rotate(-90 133.1 98.3)">ADCOUT</text>
<text x="135.5" y="98.3" transform="rotate(-90 135.5 98.3)">DACIN</text>
<text x="138" y="98.3" transform="rotate(-90 138 98.3)">MCLK</text>
<text x="140.5" y="98.3" transform="rotate(-90 140.5 98.3)">VSSD</text>
<text x="143" y="98.3" transform="rotate(-90 143 98.3)">VDDC</text>
<text x="145.5" y="98.3" transform="rotate(-90 145.5 98.3)">VDDB</text>
<text x="148" y="98.3" transform="rotate(-90 148 98.3)">CSB/GPIO1</text>
<text x="150.4" y="98.3" transform="rotate(-90 150.4 98.3)">SCLK</text>
</g>
<g font-size="1.8">
<text x="31.1" y="1.9">5</text>
<text x="88.3" y="1.9">4</text>
<text x="145.5" y="1.9">3</text>
<text x="202.7" y="1.9">2</text>
<text x="259.9" y="1.9">1</text>
<text x=".7" y="29.2">D</text>
<text x="289.2" y="29.2">D</text>
<text x=".7" y="79.3">C</text>
<text x="289.2" y="79.3">C</text>
<text x=".7" y="129.5">B</text>
<text x="289.2" y="129.5">B</text>
<text x=".7" y="179.6">A</text>
<text x="289.2" y="179.6">A</text>
<text x="31.1" y="205">5</text>
<text x="88.3" y="205">4</text>
<text x="145.5" y="205">3</text>
<text x="202.7" y="205">2</text>
<text x="259.9" y="205">1</text>
</g>
</svg>
